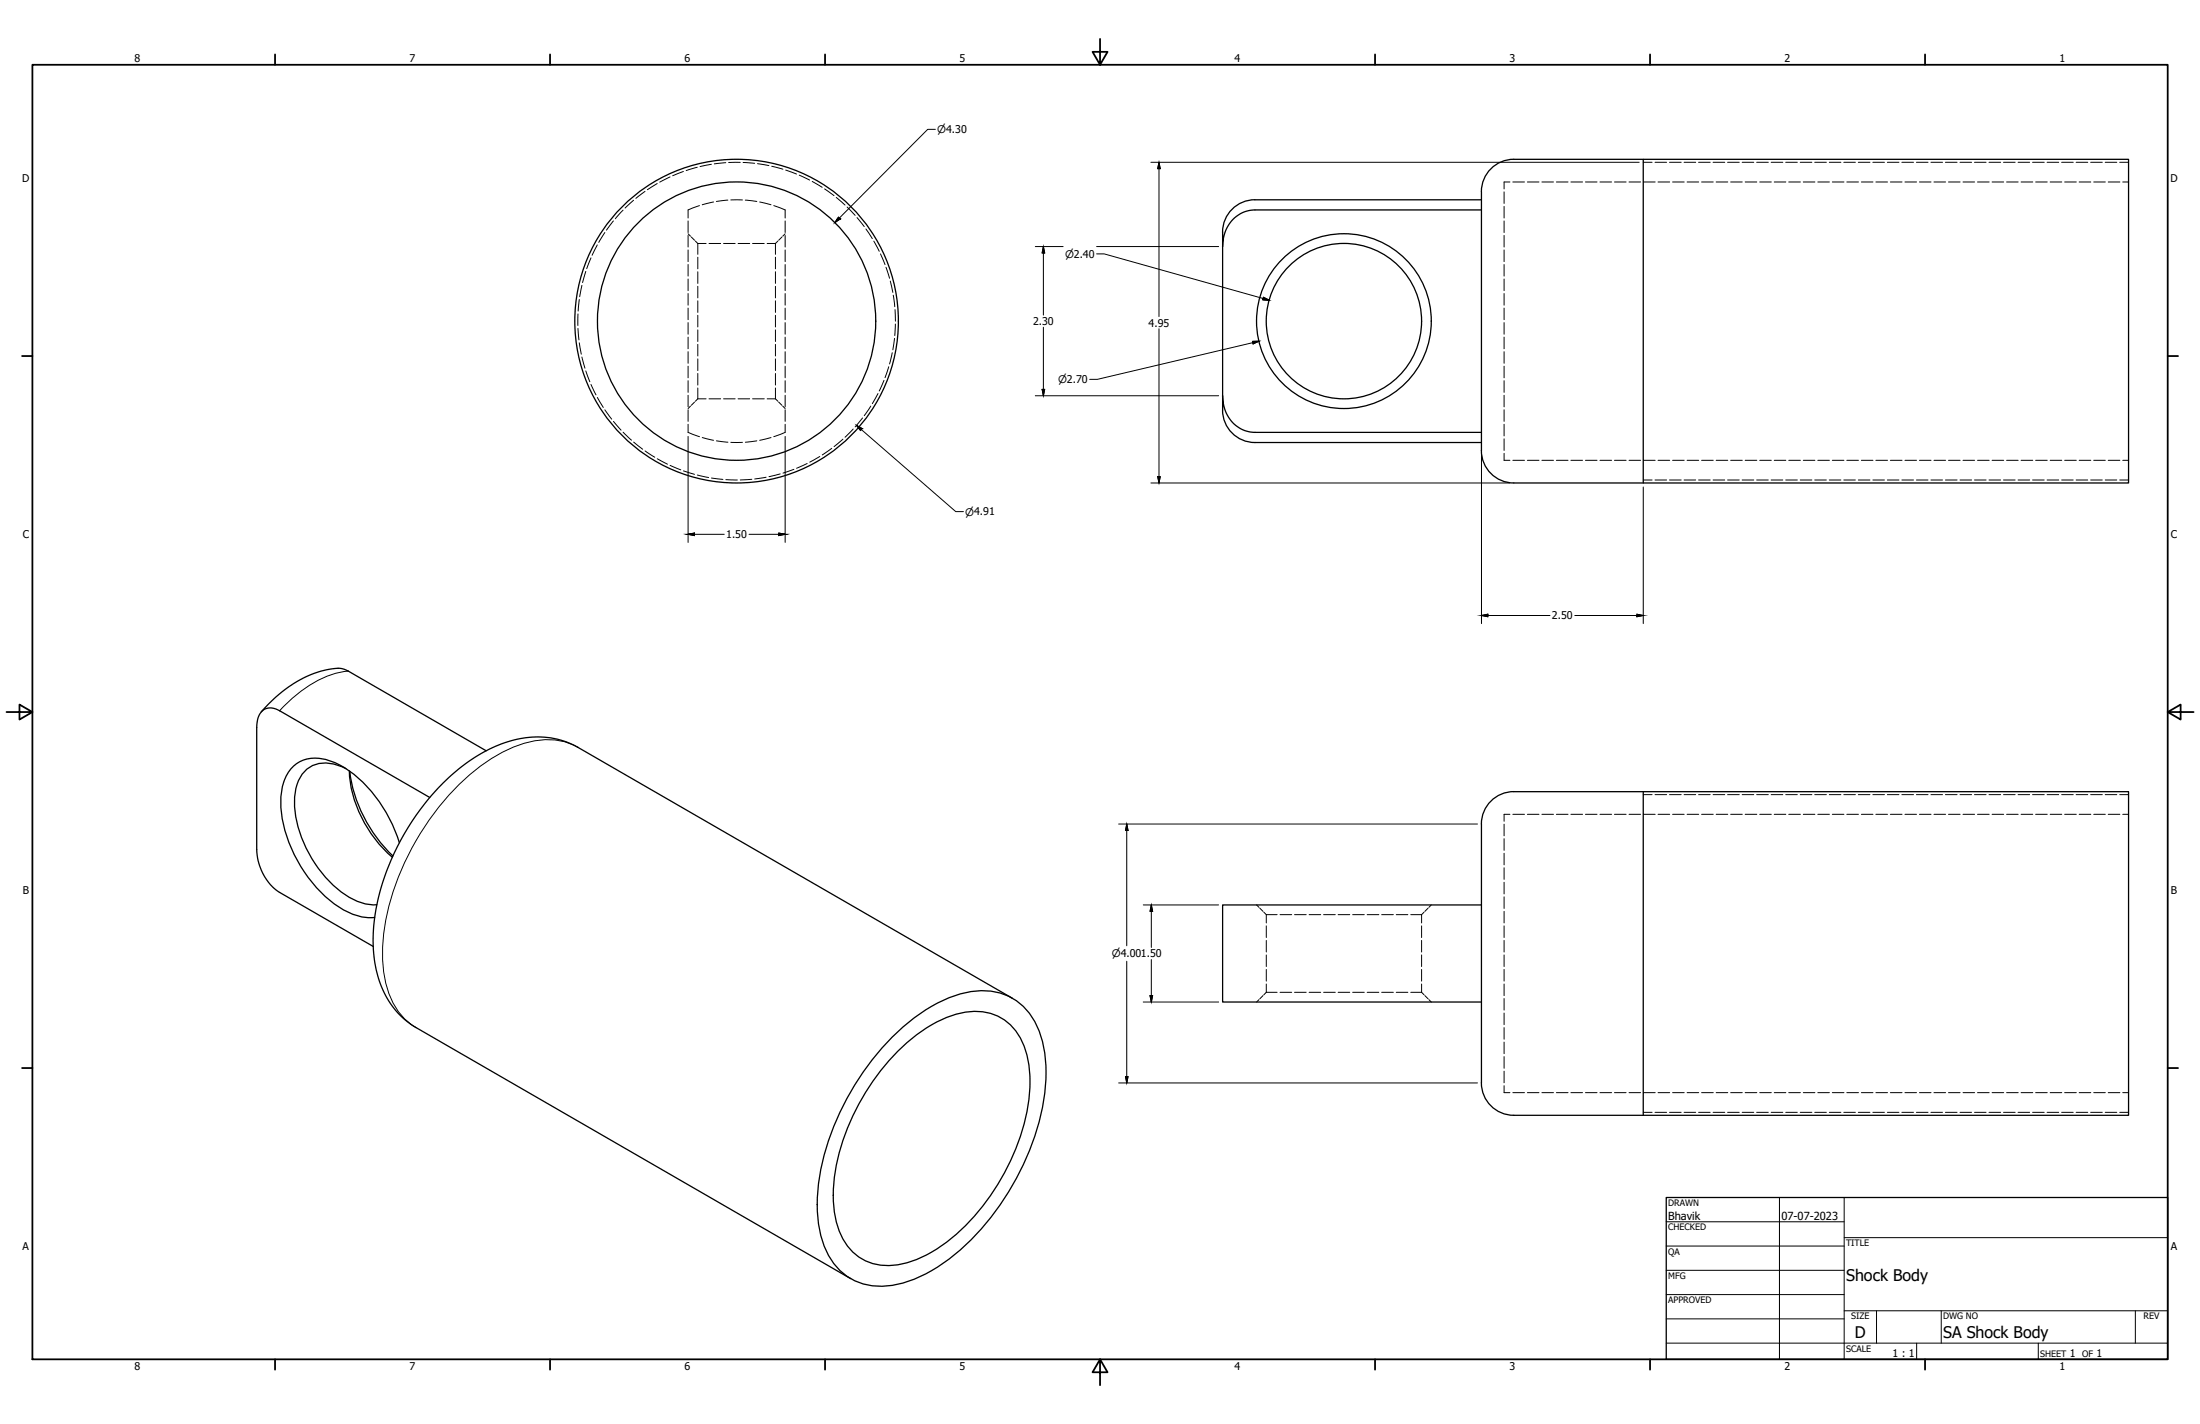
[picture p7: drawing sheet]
<svg xmlns="http://www.w3.org/2000/svg" width="864mm" height="559mm" viewBox="0 0 864 559" stroke-linecap="round" stroke-linejoin="round" font-family="sans-serif">
<!-- layer: Visible (ANSI) -->
<g fill="none" stroke="#000" stroke-width=".51">
<path d="M581.5 75.2a12.7 12.7 0 0 1 12.7-12.7h241.4v127h-241.4a12.7 12.7 0 0 1-12.7-12.7v-101.6M581.5 78.4h-88.9a12.7 12.7 0 0 0-12.7 12.7v5.7a13.4 13.4 0 0 1 12.7-14.4h88.9M645.1 62.5v127M479.9 96.8v58.5M581.5 169.7h-88.9a13.4 13.4 0 0 1-12.7-14.4 23.6 23.6 0 0 0 .7 9.7 12.7 12.7 0 0 0 12 8.7h88.9M102.6 279.4a46.2 46.2 0 0 1 29-17.1 7.7 7.7 0 0 1 5.1 1.1l54.1 31.2M135.8 301.6a13.9 13.9 0 0 0-15.3 .2 17.6 17.6 0 0 0-4.8 15.4 47.9 47.9 0 0 0 22 35.3l3 1.4 3 .8 4.2 .3M137.1 302.5a48.3 48.3 0 0 0 16.9 33.9M137.3 302.7a55.6 55.6 0 0 0 16.9 33.2M168.7 312.9l-58.9-34a5.4 5.4 0 0 0-5.9-.6 5.4 5.4 0 0 0-3 5.1l-.1 49.9a20.7 20.7 0 0 0 9 16.9l36.7 21.2M594.2 310.6a12.7 12.7 0 0 0-12.7 12.8v101.6a12.7 12.7 0 0 0 12.7 12.7h241.4v-127h-241.4M645.1 310.7v127"/>
<path d="M156.8 330.7a53.1 53.1 0 0 0-23.5-30.5 16.3 16.3 0 0 0-16.7-.6 17.7 17.7 0 0 0-6.4 15.6 53.4 53.4 0 0 0 25.1 42.1 20 20 0 0 0 11.8 2.7M581.5 355.1h-101.6v38.1h101.6M397.5 391.8l-170.7-98.5a36.1 36.1 0 0 0-33.5 .1 80.1 80.1 0 0 0-33.2 31.4 83.4 83.4 0 0 0-13.5 48 36.9 36.9 0 0 0 15.7 29.8l171.7 99.2M351 406.3a59.4 59.4 0 0 1 29.5-17.1 23.3 23.3 0 0 1 27.6 16 59.4 59.4 0 0 1 0 34.1 103.9 103.9 0 0 1-36.3 55.3 46.5 46.5 0 0 1-26.2 10.1 23 23 0 0 1-22.3-16.4 59.4 59.4 0 0 1 0-34.1 106.6 106.6 0 0 1 27.7-47.9zM353 411.9a51.1 51.1 0 0 1 25.4-14.6 20.1 20.1 0 0 1 23.8 13.7 52.5 52.5 0 0 1-.9 32.6 87.9 87.9 0 0 1-33 46.1 35.7 35.7 0 0 1-22.1 6.8 20.4 20.4 0 0 1-17.7-16.4 60.6 60.6 0 0 1 3.9-36.6 92.3 92.3 0 0 1 20.6-31.6z"/>
<circle cx="289.1" cy="126" r="63.5"/>
<circle cx="289.1" cy="126" r="54.6"/>
<circle cx="527.5" cy="126" r="34.3"/>
<circle cx="527.5" cy="126" r="30.5"/>
</g>
<!-- layer: Hidden (ANSI) -->
<g fill="none" stroke="#000" stroke-width=".39">
<path d="M280.1 79.3l-4.4 1M285.7 78.5l-4.5 .6M286.9 78.5h4.5M292.6 78.5l4.5 .6M298.2 79.3l4.4 1M590.4 75.3v4.5M592.7 71.4h-2.3v2.7M593.9 71.4h4.5M599.6 71.4h4.5M605.3 71.4h4.5M611 71.4h4.5M616.6 71.4h4.6"/>
<path d="M622.4 71.4h4.5M628.1 71.4h4.5M633.8 71.4h4.5M639.5 71.4h4.5M645.2 71.4h4.5M650.9 71.4h4.5M656.6 71.4h4.5M662.3 71.4h4.5M668 71.4h4.5M673.7 71.4h4.5M679.4 71.4h4.5M685.1 71.4h4.5"/>
<path d="M690.8 71.4h4.5M696.5 71.4h4.5M702.2 71.4h4.5M707.9 71.4h4.5M713.6 71.4h4.5M719.3 71.4h4.5M725 71.4h4.5M730.7 71.4h4.5M736.4 71.4h4.5M742.1 71.4h4.5M747.8 71.4h4.5M753.5 71.4h4.5"/>
<path d="M759.2 71.4h4.5M764.9 71.4h4.5M770.6 71.4h4.5M776.3 71.4h4.5M782 71.4h4.5M787.7 71.4h4.5M793.4 71.4h4.5M799.1 71.4h4.5M804.8 71.4h4.5M810.5 71.4h4.5M816.2 71.4h4.5M821.9 71.4h4.5"/>
<path d="M827.6 71.4h4.5M833.3 71.4h2.3M270.1 86.7v4.5M270.1 92.4v4.5M270.1 98.1v4.6M270.1 91.7l1 1M271.4 93l1.2 1.3M273 94.6l.9 .9M273.9 95.5v4.3M273.9 95.5h3.3M274.6 80.7l-4.5 1.7v3.2M278.3 95.5h4.6"/>
<path d="M284 95.5h4.6M289.7 95.5h4.6M295.4 95.5h4.6M301.1 95.5h3.3M303.7 80.7l4.5 1.7v3.2M304.4 95.5v4.3M305.4 94.6l-1 .9M306.9 93l-1.2 1.3M308.2 86.7v4.5M308.2 92.4v4.5M308.2 98.1v4.6M308.2 91.7l-.9 1"/>
<path d="M590.4 81v4.6M590.4 86.7v4.5M590.4 92.4v4.5M590.4 98.1v4.6M270.1 103.8v4.6M270.1 109.5v4.5M270.1 115.2v4.6M273.9 100.9v4.6M273.9 106.6v4.6M273.9 112.4v4.5M273.9 118v4.6M304.4 100.9v4.6"/>
<path d="M304.4 106.6v4.6M304.4 112.4v4.5M304.4 118v4.6M308.2 103.8v4.6M308.2 109.5v4.5M308.2 115.2v4.6M590.4 103.8v4.6M590.4 109.5v4.5M590.4 115.2v4.6M270.1 120.9v4.6M270.1 126.6v4.5M270.1 132.3v4.6"/>
<path d="M270.1 138v4.6M273.9 123.7v4.6M273.9 129.5v4.5M273.9 135.1v4.6M304.4 123.7v4.6M304.4 129.5v4.5M304.4 135.1v4.6M308.2 120.9v4.6M308.2 126.6v4.5M308.2 132.3v4.6M308.2 138v4.6M590.4 120.9v4.6"/>
<path d="M590.4 126.6v4.5M590.4 132.3v4.6M590.4 138v4.6M270.1 143.7v4.6M270.1 149.4v4.6M270.1 155.1v4.6M271.1 159.4l-1 .9M272.6 157.8l-1.2 1.2M273.9 140.8v4.6M273.9 146.6v4.5M273.9 152.3v4.2M273.9 156.5l-.9 1"/>
<path d="M273.9 156.5h3.3M278.3 156.5h4.6M284 156.5h4.6M289.7 156.5h4.6M295.4 156.5h4.6M301.1 156.5h3.3M304.4 140.8v4.6M304.4 146.6v4.5M304.4 152.3v4.2M304.4 156.5l1 1M305.7 157.8l1.2 1.2M307.3 159.4l.9 .9"/>
<path d="M308.2 143.7v4.6M308.2 149.4v4.6M308.2 155.1v4.6M590.4 143.7v4.6M590.4 149.4v4.6M590.4 155.1v4.6M270.1 166.5v3.2l4.5 1.7M270.1 160.8v4.6M275.7 171.7l4.4 1.1M281.2 173l4.6 .5M286.9 173.6h4.5M297.1 173l-4.5 .5"/>
<path d="M302.7 171.7l-4.5 1.1M308.2 166.5v3.2l-4.5 1.7M308.2 160.8v4.6M590.4 160.8v4.6M590.4 166.5v4.6M590.4 172.2v4.6M590.4 177.9v2.7h2.3M593.9 180.6h4.5M599.6 180.6h4.5M605.3 180.6h4.5M611 180.6h4.5M616.6 180.6h4.6"/>
<path d="M622.4 180.6h4.5M628.1 180.6h4.5M633.8 180.6h4.5M639.5 180.6h4.5M645.2 180.6h4.5M650.9 180.6h4.5M656.6 180.6h4.5M662.3 180.6h4.5M668 180.6h4.5M673.7 180.6h4.5M679.4 180.6h4.5M685.1 180.6h4.5"/>
<path d="M690.8 180.6h4.5M696.5 180.6h4.5M702.2 180.6h4.5M707.9 180.6h4.5M713.6 180.6h4.5M719.3 180.6h4.5M725 180.6h4.5M730.7 180.6h4.5M736.4 180.6h4.5M742.1 180.6h4.5M747.8 180.6h4.5M753.5 180.6h4.5"/>
<path d="M759.2 180.6h4.5M764.9 180.6h4.5M770.6 180.6h4.5M776.3 180.6h4.5M782 180.6h4.5M787.7 180.6h4.5M793.4 180.6h4.5M799.1 180.6h4.5M804.8 180.6h4.5M810.5 180.6h4.5M816.2 180.6h4.5M821.9 180.6h4.5"/>
<path d="M827.6 180.6h4.5M833.3 180.6h2.3M592.7 319.6h-2.3v2.7M593.9 319.6h4.5M599.6 319.6h4.5M605.3 319.6h4.5M611 319.6h4.5M616.6 319.6h4.6M622.4 319.6h4.5M628.1 319.6h4.5M633.8 319.6h4.5M639.5 319.6h4.5"/>
<path d="M645.2 319.6h4.5M650.9 319.6h4.5M656.6 319.6h4.5M662.3 319.6h4.5M668 319.6h4.5M673.7 319.6h4.5M679.4 319.6h4.5M685.1 319.6h4.5M690.8 319.6h4.5M696.5 319.6h4.5M702.2 319.6h4.5M707.9 319.6h4.5"/>
<path d="M713.6 319.6h4.5M719.3 319.6h4.5M725 319.6h4.5M730.7 319.6h4.5M736.4 319.6h4.5M742.1 319.6h4.5M747.8 319.6h4.5M753.5 319.6h4.5M759.2 319.6h4.5M764.9 319.6h4.5M770.6 319.6h4.5M776.3 319.6h4.5"/>
<path d="M782 319.6h4.5M787.7 319.6h4.5M793.4 319.6h4.5M799.1 319.6h4.5M804.8 319.6h4.5M810.5 319.6h4.5M816.2 319.6h4.5M821.9 319.6h4.5M827.6 319.6h4.5M833.3 319.6h2.3M590.4 323.4v4.6M590.4 329.1v4.6"/>
<path d="M590.4 334.8v4.6M493.3 355.1l.9 1M494.5 356.4l1.3 1.3M496.1 358l1 .9M497.1 358.9h4.2M497.1 358.9v3.3M502.5 358.9h4.5M508.2 358.9h4.5M513.9 358.9h4.5M519.6 358.9h4.6M525.3 358.9h4.5M531 358.9h4.5"/>
<path d="M536.7 358.9h4.6M542.4 358.9h4.5M548.1 358.9h4.5M553.8 358.9h4.2M558 358.9v3.3M559 358l-1 .9M560.6 356.4l-1.3 1.3M561.8 355.1l-.9 1M590.4 340.5v4.6M590.4 346.2v4.6M590.4 351.9v4.6M590.4 357.6v4.6"/>
<path d="M497.1 363.3v4.6M497.1 369v4.6M497.1 374.7v4.6M558 363.3v4.6M558 369v4.6M558 374.7v4.6M590.4 363.3v4.6M590.4 369v4.6M590.4 374.7v4.6M494.2 392.3l-.9 .9M495.8 390.7l-1.3 1.2M497.1 389.4h4.2"/>
<path d="M497.1 389.4l-1 1M497.1 380.4v4.6M497.1 386.1v3.3M502.5 389.4h4.5M508.2 389.4h4.5M513.9 389.4h4.5M519.6 389.4h4.6M525.3 389.4h4.5M531 389.4h4.5M536.7 389.4h4.6M542.4 389.4h4.5M548.1 389.4h4.5"/>
<path d="M553.8 389.4h4.2M558 389.4l1 1M558 380.4v4.6M558 386.1v3.3M559.3 390.7l1.3 1.2M560.9 392.3l.9 .9M590.4 380.4v4.6M590.4 386.1v4.6M590.4 391.8v4.6M590.4 397.5v4.6M590.4 403.2v4.6M590.4 408.9v4.6"/>
<path d="M590.4 414.6v4.6M590.4 420.3v4.6M590.4 426v2.8h2.3M593.9 428.8h4.5M599.6 428.8h4.5M605.3 428.8h4.5M611 428.8h4.5M616.6 428.8h4.6M622.4 428.8h4.5M628.1 428.8h4.5M633.8 428.8h4.5M639.5 428.8h4.5"/>
<path d="M645.2 428.8h4.5M650.9 428.8h4.5M656.6 428.8h4.5M662.3 428.8h4.5M668 428.8h4.5M673.7 428.8h4.5M679.4 428.8h4.5M685.1 428.8h4.5M690.8 428.8h4.5M696.5 428.8h4.5M702.2 428.8h4.5M707.9 428.8h4.5"/>
<path d="M713.6 428.8h4.5M719.3 428.8h4.5M725 428.8h4.5M730.7 428.8h4.5M736.4 428.8h4.5M742.1 428.8h4.5M747.8 428.8h4.5M753.5 428.8h4.5M759.2 428.8h4.5M764.9 428.8h4.5M770.6 428.8h4.5M776.3 428.8h4.5"/>
<path d="M782 428.8h4.5M787.7 428.8h4.5M793.4 428.8h4.5M799.1 428.8h4.5M804.8 428.8h4.5M810.5 428.8h4.5M816.2 428.8h4.5M821.9 428.8h4.5M827.6 428.8h4.5M833.3 428.8h2.3"/>
</g>
<!-- layer: Hidden Narrow (ANSI) -->
<g fill="none" stroke="#000" stroke-width=".39">
<path d="M248.7 78.6l-3.3 3M253.2 75.1l-3.6 2.8M258 72l-3.9 2.4M263 69.4l-4 2.1M268.3 67.3l-4.2 1.7M273.7 65.6l-4.4 1.3M279.3 64.5l-4.5 .9M284.9 63.8l-4.5 .5M290.6 63.7l-4.6 .1M291.7 63.8l4.5 .3M297.4 64.2l4.4 .8M302.9 65.2l4.4 1.2"/>
<path d="M308.4 66.7l4.3 1.6M313.7 68.7l4.1 2M318.8 71.2l3.9 2.3M323.7 74.1l3.7 2.7M328.3 77.5l3.4 3M645.1 63.7h3.4M649.7 63.7h4.5M655.4 63.7h4.5M661.1 63.7h4.5M666.8 63.7h4.5M672.5 63.7h4.5M678.2 63.7h4.5"/>
<path d="M683.9 63.7h4.5M689.6 63.7h4.5M695.3 63.7h4.5M701 63.7h4.5M706.7 63.7h4.5M712.4 63.7h4.5M718.1 63.7h4.5M723.8 63.7h4.5M729.5 63.7h4.5M735.2 63.7h4.5M740.9 63.7h4.5M746.6 63.7h4.5"/>
<path d="M752.3 63.7h4.5M758 63.7h4.5M763.7 63.7h4.5M769.4 63.7h4.5M775.1 63.7h4.5M780.8 63.7h4.5M786.5 63.7h4.5M792.2 63.7h4.5M797.9 63.7h4.5M803.6 63.7h4.5M809.3 63.7h4.5M815 63.7h4.5"/>
<path d="M820.7 63.7h4.5M826.4 63.7h4.5M832.1 63.7h3.5M234.5 96.1l-2.1 4.1M237.4 91.2l-2.4 3.9M240.8 86.7l-2.7 3.6M244.6 82.5l-3.1 3.3M332.5 81.2l3.2 3.3M336.4 85.4l2.9 3.5M339.9 89.9l2.5 3.7M343 94.6l2.1 4M345.6 99.6l1.8 4.2"/>
<path d="M227.4 117.5l-.5 4.6M228.4 112l-.8 4.4M230 106.5l-1.3 4.4M232 101.2l-1.7 4.2M347.8 104.9l1.4 4.3M349.5 110.3l1 4.4M350.6 115.8l.6 4.6M226.9 123.2l-.1 4.5M226.9 128.9l.4 4.5M227.4 134.5l.8 4.5M350.2 138.4l-1 4.4M351.1 132.8l-.6 4.5"/>
<path d="M351.3 121.5l.2 4.5M351.5 127.1l-.3 4.6M228.4 140.1l1.2 4.4M230 145.6l1.5 4.2M232 150.9l2 4.1M234.5 156l2.3 3.9M341.8 159.4l-2.5 3.7M344.7 154.4l-2.3 4M347 149.3l-1.9 4.1M348.9 143.9l-1.5 4.3M237.4 160.8l2.7 3.7M240.8 165.4l3 3.4"/>
<path d="M244.6 169.6l3.3 3.1M248.7 173.5l3.6 2.8M253.2 177l3.8 2.4M321.8 179.1l-3.9 2.3M326.5 175.9l-3.7 2.6M330.9 172.3l-3.5 3M334.9 168.4l-3.2 3.2M338.6 164l-2.9 3.5M258 180l4 2.2M263 182.6l4.2 1.8M268.3 184.8l4.3 1.3M273.7 186.4l4.5 1"/>
<path d="M279.3 187.6l4.5 .5M284.9 188.2l4.6 .2M295.1 188.1l-4.5 .2M300.7 187.3l-4.5 .7M306.3 186l-4.4 1M311.6 184.2l-4.2 1.5M316.8 181.9l-4.1 1.8M645.1 188.4h3.4M649.7 188.4h4.5M655.4 188.4h4.5M661.1 188.4h4.5M666.8 188.4h4.5"/>
<path d="M672.5 188.4h4.5M678.2 188.4h4.5M683.9 188.4h4.5M689.6 188.4h4.5M695.3 188.4h4.5M701 188.4h4.5M706.7 188.4h4.5M712.4 188.4h4.5M718.1 188.4h4.5M723.8 188.4h4.5M729.5 188.4h4.5M735.2 188.4h4.5"/>
<path d="M740.9 188.4h4.5M746.6 188.4h4.5M752.3 188.4h4.5M758 188.4h4.5M763.7 188.4h4.5M769.4 188.4h4.5M775.1 188.4h4.5M780.8 188.4h4.5M786.5 188.4h4.5M792.2 188.4h4.5M797.9 188.4h4.5M803.6 188.4h4.5"/>
<path d="M809.3 188.4h4.5M815 188.4h4.5M820.7 188.4h4.5M826.4 188.4h4.5M832.1 188.4h3.5M645.1 311.8h3.4M649.7 311.8h4.5M655.4 311.8h4.5M661.1 311.8h4.5M666.8 311.8h4.5M672.5 311.8h4.5M678.2 311.8h4.5"/>
<path d="M683.9 311.8h4.5M689.6 311.8h4.5M695.3 311.8h4.5M701 311.8h4.5M706.7 311.8h4.5M712.4 311.8h4.5M718.1 311.8h4.5M723.8 311.8h4.5M729.5 311.8h4.5M735.2 311.8h4.5M740.9 311.8h4.5M746.6 311.8h4.5"/>
<path d="M752.3 311.8h4.5M758 311.8h4.5M763.7 311.8h4.5M769.4 311.8h4.5M775.1 311.8h4.5M780.8 311.8h4.5M786.5 311.8h4.5M792.2 311.8h4.5M797.9 311.8h4.5M803.6 311.8h4.5M809.3 311.8h4.5M815 311.8h4.5"/>
<path d="M820.7 311.8h4.5M826.4 311.8h4.5M832.1 311.8h3.5M645.1 436.5h3.4M649.7 436.5h4.5M655.4 436.5h4.5M661.1 436.5h4.5M666.8 436.5h4.5M672.5 436.5h4.5M678.2 436.5h4.5M683.9 436.5h4.5M689.6 436.5h4.5"/>
<path d="M695.3 436.5h4.5M701 436.5h4.5M706.7 436.5h4.5M712.4 436.5h4.5M718.1 436.5h4.5M723.8 436.5h4.5M729.5 436.5h4.5M735.2 436.5h4.5M740.9 436.5h4.5M746.6 436.5h4.5M752.3 436.5h4.5M758 436.5h4.5"/>
<path d="M763.7 436.5h4.5M769.4 436.5h4.5M775.1 436.5h4.5M780.8 436.5h4.5M786.5 436.5h4.5M792.2 436.5h4.5M797.9 436.5h4.5M803.6 436.5h4.5M809.3 436.5h4.5M815 436.5h4.5M820.7 436.5h4.5M826.4 436.5h4.5"/>
<path d="M832.1 436.5h3.5"/>
</g>
<!-- layer: Visible Narrow (ANSI) -->
<path d="M136.7 263.4a41.3 41.3 0 0 0-24.1 12.5l-2.9 3M226.8 293.2a27 27 0 0 0-23.2-.8 75.9 75.9 0 0 0-33.3 26.8 99 99 0 0 0-20.1 51.6 42.1 42.1 0 0 0 5.8 25.6 22.5 22.5 0 0 0 7.3 6.8" fill="none" stroke="#000" stroke-width=".39"/>
<!-- layer: Border (ANSI) -->
<g fill="none" stroke="#000" stroke-width=".7">
<path d="M431.8 15.3v10.1l-2.9-5.1h5.9l-3 5.1M12.7 25.4h838.2v508h-838.2zM108 21.4v4M215.9 21.4v4M323.9 21.4v4M539.8 21.4v4M647.7 21.4v4M755.7 21.4v4M8.7 139.7h4M850.9 139.7h4.1M2.6 279.4h10.1l-5.1-2.9v5.9l5.1-3M850.9 279.4l5.1 3v-5.9l-5.1 2.9h10.2"/>
<path d="M8.7 419.1h4M850.9 419.1h4.1M108 533.4v4.1M215.9 533.4v4.1M323.9 533.4v4.1M431.8 533.4l3 5.1h-5.9l2.9-5.1v10.2M539.8 533.4v4.1M647.7 533.4v4.1M755.7 533.4v4.1"/>
</g>
<!-- layer: Title (ANSI) -->
<g fill="none" stroke="#000" stroke-width=".39">
<path d="M654.1 479.4h69.8M698.5 469.9v63.5M723.9 469.9v63.5M654.1 489h69.8M654.1 498.5h69.8M723.9 485.7h127M654.1 508h69.8M654.1 517.5h69.8M723.9 514.4h127M736.6 514.4v12.7M762 514.4v12.7M838.2 514.4v12.7"/>
<path d="M654.1 527.1h196.8M752.4 527.1v6.3M800.1 527.1v6.3"/>
</g>
<path d="M654.1 469.9h196.8v63.5h-196.8z" fill="none" stroke="#000" stroke-width=".51"/>
<!-- layer: Dimension (ANSI) -->
<g fill="none" stroke="#000" stroke-width=".39">
<path d="M367.2 50.8h-3l-36.5 36.6M451.8 63.7h191.7M455 63.7l.4 2.5h-1zM455 63.7v60.5M329.1 85.2l.7 .7-2.1 1.5zM406.4 96.8h10.9M409.6 96.8l.5 2.5h-1zM409.6 96.8v26.8M430.5 99.6h3l64.7 18.2M430.5 96.8h47.9M496 116.6l2.2 1.2-2.5-.2zM409.6 128.4v26.9"/>
<path d="M455 129v60.5M491.7 134l2.5-.1-2.3 1.1zM494.2 133.9l-63.4 15h-3M406.4 155.3h72M409.1 152.8h1l-.5 2.5zM270.1 171.3v41.6M308.2 171.3v41.6M336.2 166.9l2.2 1.3-.6 .7zM336.2 166.9l39 33.9h3M581.6 178.4v66.3M451.8 189.5h140.9M454.4 187h1l-.4 2.5z"/>
<path d="M645.1 191.1v53.6M270.1 209.7l2.5-.5v1zM270.1 209.7h14.2M294 209.7h14.2M305.7 209.2l2.5 .5-2.5 .5zM581.6 241.5l2.5-.5v1zM581.6 241.5h26.8M618.2 241.5h26.9M642.6 241l2.5 .5-2.5 .5zM439.1 323.4h140.9M442.3 323.4l.5 2.5h-1zM442.3 323.4v47.7"/>
<path d="M448.8 355.1h29.6M452 355.1l.5 2.5h-1.1zM452 355.1v16.7M442.3 377.2v47.8M452 376.6v16.6M448.8 393.2h29.6M451.4 390.7h1.1l-.5 2.5zM439.1 425h140.9M441.8 422.5h1l-.5 2.5z"/>
</g>
<g fill="#000" stroke="#000" stroke-width=".39">
<path d="M455 63.7l.4 2.5h-1zM409.6 96.8l.5 2.5h-1zM409.1 152.8h1l-.5 2.5zM454.4 187h1l-.4 2.5zM442.3 323.4l.5 2.5h-1zM452 355.1l.5 2.5h-1.1zM451.4 390.7h1.1l-.5 2.5zM441.8 422.5h1l-.5 2.5z"/>
<path d="M329.1 85.2l.7 .7h-1.1zM328.7 85.9l-1 1.5 2.1-1.5z"/>
<path d="M496 116.6l1.8 1h-2.1zM495.7 117.6l2.5 .2z"/>
<path d="M491.7 134l2.5-.1zM491.7 134l.2 1 2.1-1z"/>
<path d="M336.2 166.9l2.2 1.3h-1.2zM337.2 168.2l.6 .7 .6-.7z"/>
<path d="M270.1 209.7l2.5-.5v.5zM270.1 209.7l2.5 .5v-.5z"/>
<path d="M305.7 209.2l2.5 .5h-2.5zM305.7 209.7v.5l2.5-.5z"/>
<path d="M581.6 241.5l2.5-.5v.5zM581.6 241.5l2.5 .5v-.5z"/>
<path d="M642.6 241l2.5 .5h-2.5zM642.6 241.5v.5l2.5-.5z"/>
</g>
<g font-size="6.3">
<text x="724.7" y="502.8">Shock Body</text>
<text x="728.1" y="524.9">D</text>
<text x="762.8" y="525">SA Shock Body</text>
</g>
<g font-size="4.4">
<text x="654.8" y="478.6">Bhavik</text>
<text x="699.3" y="478.6">07-07-2023</text>
</g>
<g font-size="4.2">
<text x="52.9" y="24.4">8</text>
<text x="160.8" y="24.4">7</text>
<text x="268.8" y="24.4">6</text>
<text x="376.7" y="24.4">5</text>
<text x="484.7" y="24.4">4</text>
<text x="592.6" y="24.4">3</text>
<text x="700.5" y="24.4">2</text>
<text x="808.5" y="24.4">1</text>
<text x="8.8" y="71.4">D</text>
<text x="852" y="71.4">D</text>
<text x="405.5" y="127.6">2.30</text>
<text x="450.9" y="128.1">4.95</text>
<text x="8.9" y="211.1">C</text>
<text x="285.1" y="211.2">1.50</text>
<text x="852.2" y="211.1">C</text>
<text x="609.2" y="243.1">2.50</text>
<text x="9" y="350.8">B</text>
<text x="852.2" y="350.8">B</text>
<text x="8.9" y="490.5">A</text>
<text x="852.1" y="490.5">A</text>
<text x="742.9" y="532.7">1 : 1</text>
<text x="812.5" y="532.6">1</text>
<text x="823" y="532.6">1</text>
<text x="52.9" y="537.5">8</text>
<text x="160.8" y="537.5">7</text>
<text x="268.8" y="537.5">6</text>
<text x="376.7" y="537.5">5</text>
<text x="484.7" y="537.5">4</text>
<text x="592.6" y="537.5">3</text>
<text x="700.5" y="537.5">2</text>
<text x="808.5" y="537.5">1</text>
</g>
<g font-size="4.1">
<text x="367.9" y="52.3">⌀4.30</text>
<text x="418.1" y="101.2">⌀2.40</text>
<text x="415.4" y="150.4">⌀2.70</text>
<text x="378.9" y="202.3">⌀4.91</text>
<text x="436.5" y="375.7">⌀4.001.50</text>
</g>
<g font-size="3.5">
<text x="654.8" y="473.2">DRAWN</text>
<text x="654.8" y="482.8">CHECKED</text>
<text x="724.7" y="489">TITLE</text>
<text x="654.8" y="492.3">QA</text>
<text x="654.8" y="501.8">MFG</text>
<text x="654.8" y="511.4">APPROVED</text>
<text x="726.7" y="517.7">SIZE</text>
<text x="762.8" y="517.7">DWG NO</text>
<text x="841.4" y="517.7">REV</text>
<text x="724.7" y="530.4">SCALE</text>
<text x="800.9" y="532.6">SHEET</text>
<text x="817.4" y="532.6">OF</text>
</g>
</svg>
